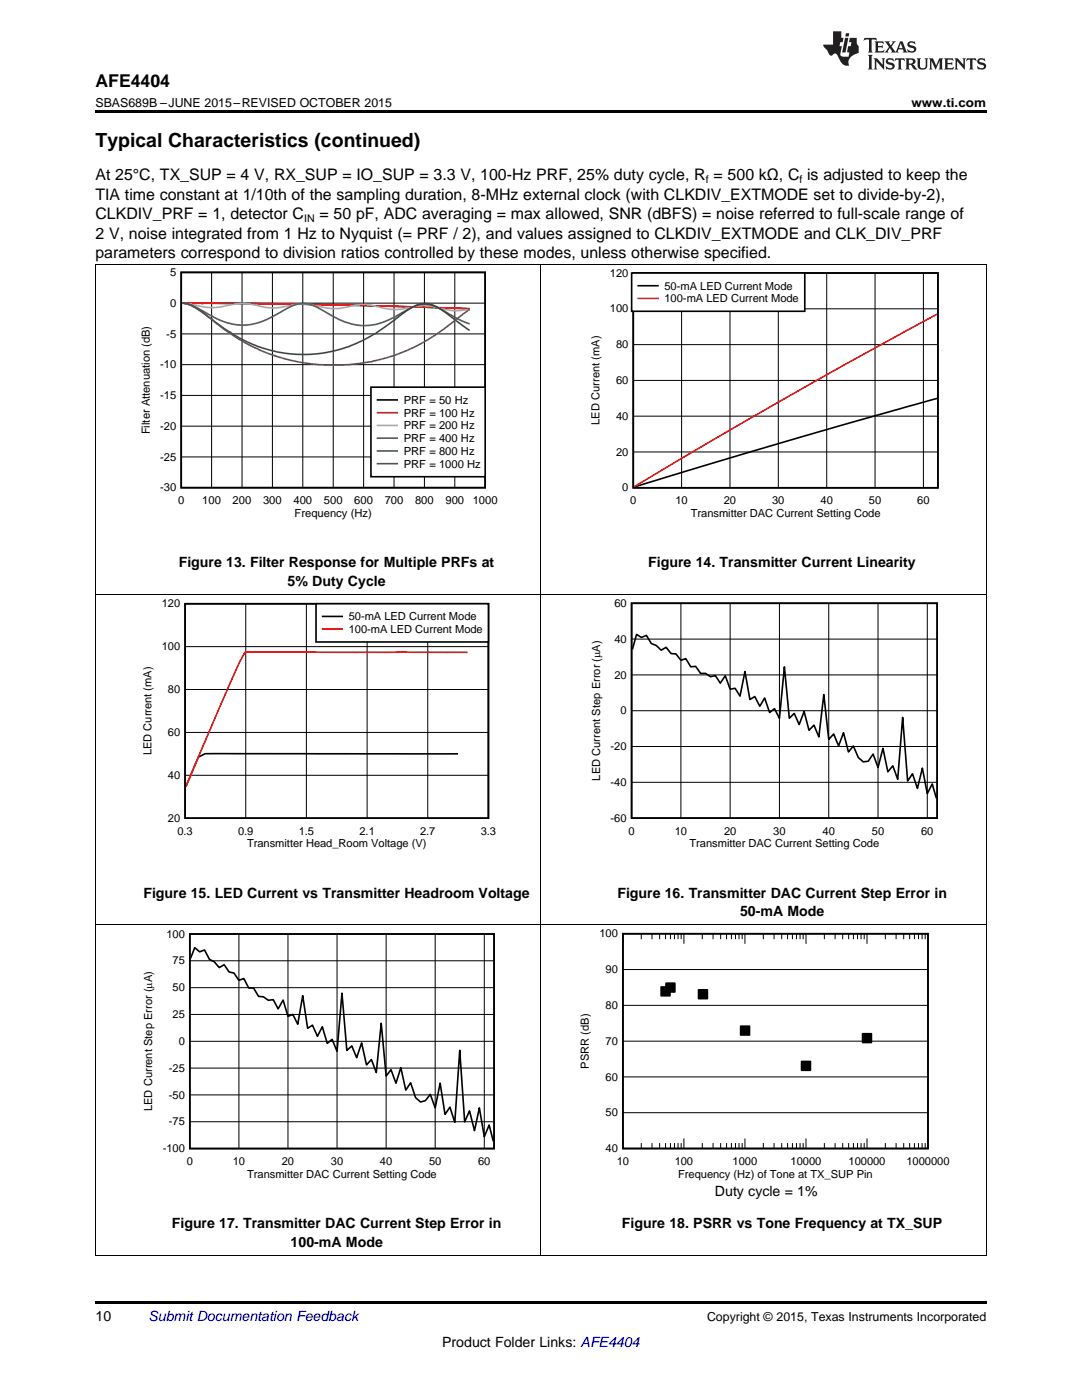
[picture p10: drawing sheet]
<svg xmlns="http://www.w3.org/2000/svg" width="216mm" height="279mm" viewBox="0 0 216 279" stroke-linecap="round" stroke-linejoin="round" font-family="sans-serif">
<path d="M19 250.5l.2 .1zM196.7 250.5l.1 .1zM19 259.7h177.8v.5h-177.8z" fill="#000"/>
<path d="M19.1 184.6v66M107.9 184.6v66M196.8 184.6v66M19 250.5h177.8" fill="none" stroke="#000" stroke-width=".2"/>
<path d="M28.3 185.6h70.4v49.9h-70.4z" fill-rule="evenodd" fill="#fff"/>
<path d="M37.9 186.4h60.7v42.8h-60.7zM38 191.3l.9-2.2 .9 .9 1-.4 1 1.9 1 .5 .9 1.1 1-.6 1 1.5 1 .2 1 1.5 .9-.4 1 1.9h1l1 1.6 1 .1 .9 .7 1-.1 1 1.8 1-1.7 1 3.2 .9-.3 1 1.9 1-5.7 1 6.5 1-.6 .9 2.2 1-1.9 1 3.3 1-.8 1 2.4 .9-11.6 1 11.4 1-.9 1 2.4 1-3 .9 4.4 1-1 1 2.6 1-9.9 .9 10.5 1-1.2 1 2.7 1-3.1 1 4.5 .9-1.5 1 3 1 .8 1-.2 1-1.3 .9 2.7 1-4.9 1 6.2 1-1.4 1 3 .9-14.4 1 14.3 1-2.2 1 3.9 1-4.5 .9 5.8 1-2.4 .8 3.3" fill="none" stroke="#000" stroke-width=".32"/>
<g fill="none" stroke="#000" stroke-width=".2">
<path d="M37.9 197.1h60.7M37.9 191.7h60.7M47.7 186.4v42.8M57.5 186.4v42.8M67.3 186.4v42.8M77 186.4v42.8M86.8 186.4v42.8M96.6 186.4v42.8M37.9 218.5h60.7M37.9 213.2h60.7M37.9 207.8h60.7M37.9 202.5h60.7"/>
<path d="M37.9 223.9h60.7"/>
</g>
<path d="M115.4 185.5h74v50h-74z" fill-rule="evenodd" fill="#fff"/>
<path d="M124.3 186.3h60.9v42.9h-60.9zM131.9 197h1.8v1.7h-1.8zM132.9 196.2h1.8v1.8h-1.8zM139.4 197.5h1.8v1.8h-1.8zM147.8 204.8h1.8v1.8h-1.8zM159.9 211.8h1.8v1.8h-1.8zM172.1 206.3h1.8v1.8h-1.8z" fill="none" stroke="#000" stroke-width=".32"/>
<g fill="none" stroke="#000" stroke-width=".2">
<path d="M19.1 118.7v65.9M107.9 118.7v65.9M196.8 118.7v65.9M19 184.6h177.8M124.3 186.3v2.1M124.3 193.5h60.9M128 186.3v1.1M130.1 186.3v1.1M131.6 186.3v1.1M132.8 186.3v1.1M133.8 186.3v1.1M134.6 186.3v1.1"/>
<path d="M135.3 186.3v1.1M135.9 186.3v1.1M136.5 186.3v2.1M140.1 186.3v1.1M142.3 186.3v1.1M143.8 186.3v1.1M145 186.3v1.1M145.9 186.3v1.1M146.8 186.3v1.1M147.5 186.3v1.1M148.1 186.3v1.1M148.6 186.3v2.1"/>
<path d="M152.3 186.3v1.1M154.5 186.3v1.1M156 186.3v1.1M157.2 186.3v1.1M158.1 186.3v1.1M158.9 186.3v1.1M159.6 186.3v1.1M160.3 186.3v1.1M160.8 186.3v2.1M164.5 186.3v1.1M166.6 186.3v1.1M168.2 186.3v1.1"/>
<path d="M169.3 186.3v1.1M170.3 186.3v1.1M171.1 186.3v1.1M171.8 186.3v1.1M172.4 186.3v1.1M173 186.3v2.1M176.7 186.3v1.1M178.8 186.3v1.1M180.3 186.3v1.1M181.5 186.3v1.1M182.5 186.3v1.1M183.3 186.3v1.1"/>
<path d="M184 186.3v1.1M184.6 186.3v1.1M124.3 214.9h60.9M124.3 207.8h60.9M124.3 200.6h60.9M124.3 227.2v2M124.3 222.1h60.9M128 228.1v1.1M130.1 228.1v1.1M131.6 228.1v1.1M132.8 228.1v1.1M133.8 228.1v1.1"/>
<path d="M134.6 228.1v1.1M135.3 228.1v1.1M135.9 228.1v1.1M136.5 227.2v2M140.1 228.1v1.1M142.3 228.1v1.1M143.8 228.1v1.1M145 228.1v1.1M145.9 228.1v1.1M146.8 228.1v1.1M147.5 228.1v1.1M148.1 228.1v1.1"/>
<path d="M148.6 227.2v2M152.3 228.1v1.1M154.5 228.1v1.1M156 228.1v1.1M157.2 228.1v1.1M158.1 228.1v1.1M158.9 228.1v1.1M159.6 228.1v1.1M160.3 228.1v1.1M160.8 227.2v2M164.5 228.1v1.1M166.6 228.1v1.1"/>
<path d="M168.2 228.1v1.1M169.3 228.1v1.1M170.3 228.1v1.1M171.1 228.1v1.1M171.8 228.1v1.1M172.4 228.1v1.1M173 227.2v2M176.7 228.1v1.1M178.8 228.1v1.1M180.3 228.1v1.1M181.5 228.1v1.1M182.5 228.1v1.1"/>
<path d="M183.3 228.1v1.1M184 228.1v1.1M184.6 228.1v1.1"/>
</g>
<g fill="#000">
<path d="M131.9 197h1.8v1.7h-1.8z" fill-rule="evenodd"/>
<path d="M132.9 196.2h1.8v1.8h-1.8z" fill-rule="evenodd"/>
<path d="M139.4 197.5h1.8v1.8h-1.8z" fill-rule="evenodd"/>
<path d="M147.8 204.8h1.8v1.8h-1.8z" fill-rule="evenodd"/>
<path d="M159.9 211.8h1.8v1.8h-1.8z" fill-rule="evenodd"/>
<path d="M172.1 206.3h1.8v1.8h-1.8z" fill-rule="evenodd"/>
</g>
<path d="M28.1 119.6h70.8v50h-70.8z" fill-rule="evenodd" fill="#fff"/>
<path d="M36.9 120.5h60.6v42.8h-60.6zM91.4 150.4h-50.5l-1.3 .7-2.5 5.9" fill="none" stroke="#000" stroke-width=".32"/>
<path d="M36.9 137.6h60.6M36.9 129h60.6M49 120.5v42.8M61.1 120.5v42.8M73.3 120.5v42.8M85.4 120.5v42.8M36.9 154.7h60.6M36.9 146.2h60.6" fill="none" stroke="#000" stroke-width=".2"/>
<path d="M93.3 130.2h-44.4l-1.1 1.9-3.2 7.2-7.5 17.7" fill="none" stroke="#f00" stroke-width=".32"/>
<path d="M63.1 120.5h34.4v7.6h-34.4z" fill-rule="evenodd" fill="#fff"/>
<path d="M63.1 120.5h34.4v7.6h-34.4zM64.4 123h3.9" fill="none" stroke="#000" stroke-width=".32"/>
<path d="M64.4 125.6h3.9" fill="none" stroke="#f00" stroke-width=".32"/>
<path d="M117.6 119.6h69.5v50h-69.5z" fill-rule="evenodd" fill="#fff"/>
<path d="M126 120.4h61v42.9h-61zM126.2 129.6l.8-3 1 .6 1-.4 1 1.6 1 .4 .9 1 1-.6 1 1.2 1 .1 1 1.3 .9-.4 1 1.7 1-.1 1 1.4h1l1 .6 1-.2 .9 1.5 1-1.4 1 2.7 1-.2 1 1.5 .9-4.9 1 5.6 1-.6 1 2 1-1.7 1 2.9 .9-.8 1 1.9 1-10.2 1 10.2 1-.9 1 2.2 1-2.6 .9 3.8 1-1.1 1 2.4 1-8.5 1 9 1-1.1 .9 2.4 1-2.7 1 3.9 1-1.2 1 2.3 1 .8 .9-.1 1-1.4 1 2.7 1-3.9 1 4.7 .9-1.2 1 2.7 1-12.3 1 12.7 1-1.5 1 2.9 .9-4 1 5.1 1-1.9 .8 2.8" fill="none" stroke="#000" stroke-width=".32"/>
<g fill="none" stroke="#000" stroke-width=".2">
<path d="M19.1 52.7v66M107.9 52.7v66M196.8 52.7v66M19 118.7h177.8M126 134.7h61M126 127.5h61M135.9 120.4v42.9M145.7 120.4v42.9M155.5 120.4v42.9M165.4 120.4v42.9M175.2 120.4v42.9M185 120.4v42.9"/>
<path d="M126 156.1h61M126 149h61M126 141.8h61"/>
</g>
<path d="M27.8 53.5h71.4v50.1h-71.4z" fill-rule="evenodd" fill="#fff"/>
<path d="M36.2 54.4h60.6v42.9h-60.6zM36.3 60.5l27.6 .3 29.8 .8" fill="none" stroke="#000" stroke-width=".33"/>
<g fill="none" stroke="#000" stroke-width=".2">
<path d="M42.2 54.4v42.9M48.3 54.4v42.9M54.4 54.4v42.9M60.4 54.4v42.9M66.5 54.4v42.9M72.6 54.4v42.9M78.6 54.4v42.9M84.7 54.4v42.9M90.8 54.4v42.9M36.2 78.9h60.6M36.2 72.8h60.6M36.2 66.6h60.6"/>
<path d="M36.2 60.5h60.6M36.2 91.2h60.6M36.2 85.1h60.6"/>
</g>
<path d="M36.3 60.5l30.5 .3 26.9 .8" fill="none" stroke="#f00" stroke-width=".33"/>
<path d="M36.3 60.5l5.9 .9 2-.2 2.9-.6 1.5-.1 5.5 1 1.8-.1 3.4-.7 1.5-.1 4.2 .8 1.6 .2h1.1l3.6-.7 1.5-.1 5.5 1 1.6-.1 4.5-.7 1.5 .1 4.4 .9h1.6l1.8-.3" fill="none" stroke="#aaa" stroke-width=".33"/>
<path d="M36.3 60.5a12.3 12.3 0 0 1 5.4 2.3l1.8 .9 1.8 .7 1.8 .4 1.9 .1 1.8-.3 1.8-.6 4.6-2.4a5.8 5.8 0 0 1 6.9 .2l2.7 1.5 1.8 .9 1.7 .5 2.1 .3 2.6-.2 1.4-.5 2.2-.9 2.8-1.6a7.8 7.8 0 0 1 3-1.1h.6a13.2 13.2 0 0 1 5.3 2.3l1.8 1 1.6 .6" fill="none" stroke="#295c75" stroke-width=".33"/>
<path d="M36.3 60.5a9.9 9.9 0 0 1 4.8 2.4l5.3 3.8 2.4 1.3 2.5 1.1 4.6 1.2 2.3 .4h2.9l2.6-.1 2.2-.4 3.6-1 1.7-.7 3.8-1.9 3.6-2.6 2.4-1.9a5.5 5.5 0 0 1 5.3-1.3l1.8 1 5.6 4.1" fill="none" stroke="#286b49" stroke-width=".33"/>
<path d="M36.3 60.5a10.1 10.1 0 0 1 5.4 2.8l3.3 2.6 2.9 1.9 3.1 1.7 2.9 1.2 3.1 .9 3.1 .7 3.6 .5 4 .1 1.8-.1 4.6-.6 4.5-1.2 2.6-1 3.1-1.6 2.3-1.4 7.1-5.2" fill="none" stroke="#9e3a3a" stroke-width=".33"/>
<path d="M74 77.3h22.8v17.8h-22.8z" fill-rule="evenodd" fill="#fff"/>
<path d="M74 77.3h22.8v17.8h-22.8zM75.3 79.8h4" fill="none" stroke="#000" stroke-width=".33"/>
<path d="M75.3 82.4h4" fill="none" stroke="#f00" stroke-width=".33"/>
<path d="M75.3 84.9h4" fill="none" stroke="#aaa" stroke-width=".33"/>
<path d="M75.3 87.4h4" fill="none" stroke="#295c75" stroke-width=".33"/>
<path d="M75.3 90h4" fill="none" stroke="#286b49" stroke-width=".33"/>
<path d="M75.3 92.5h4" fill="none" stroke="#9e3a3a" stroke-width=".33"/>
<path d="M117.5 53.6h69.8v50h-69.8z" fill-rule="evenodd" fill="#fff"/>
<path d="M126.4 54.5h60.7v42.8h-60.7zM187 79.5l-26.9 7.6-33.5 10.1" fill="none" stroke="#000" stroke-width=".32"/>
<path d="M136 54.5v42.9M145.7 54.5v42.9M155.3 54.5v42.9M165 54.5v42.9M174.6 54.5v42.9M184.3 54.5v42.9M126.4 75.9h60.8M126.4 68.8h60.8M126.4 61.6h60.8M126.4 90.2h60.8M126.4 83.1h60.8" fill="none" stroke="#000" stroke-width=".2"/>
<path d="M187 62.7l-18.2 9.9-11.6 6.6-16.4 9.4-14.3 8.6" fill="none" stroke="#f00" stroke-width=".32"/>
<path d="M126 54.5h34.6v7.6h-34.6z" fill-rule="evenodd" fill="#fff"/>
<path d="M126 54.5h34.6v7.6h-34.6zM127.3 57h4" fill="none" stroke="#000" stroke-width=".32"/>
<path d="M127.3 59.6h4" fill="none" stroke="#f00" stroke-width=".32"/>
<path d="M19 52.7h177.8" fill="none" stroke="#000" stroke-width=".2"/>
<path d="M19 22h177.8v.5h-177.8z" fill="#000"/>
<g fill="#231f20">
<path d="M172.5 7.6l-.1 .5 .4-.2h.6v.1v2.1l-.2 .4h.9l-.2-.4v-2.1l.1-.1h.5l.5 .2-.2-.5zM174.5 8.3l.2 .3v1.5l-.2 .4h1.8l.2-.6a1.04 1.04 0 0 1-1.3 .2v-.7h.6l.3 .2v-.6l-.3 .2h-.6v-.6l.8-.1 .4 .3-.2-.5zM176.5 8.3l.9 1.1-.9 1.1h.8l-.2-.2 .4-.7 .5 .7-.2 .2h1.5l-.2-.2 .2-.4h.9l.1 .4-.2 .2h1l-.3-.3-.7-1.9h-.5l-.9 2-.8-1 .9-1h-.8l.1 .3-.4 .5-.3-.6 .1-.2zM179.7 8.6l.4 1h-.7zM181.3 8.4a.63 .63 0 0 0-.2 .7 .63 .63 0 0 0 .6 .4l.6 .2 .1 .2a.75 .75 0 0 1-.7 .4 .75 .75 0 0 1-.6-.5l.1 .7 .1-.1a1.11 1.11 0 0 0 1.5-.6 1.13 1.13 0 0 0-1.2-.8l-.1-.4a1.04 1.04 0 0 1 1.2 .2l-.2-.5-.2 .1-.4-.2zM173.2 10.9l.2 .4v2.2l-.2 .4h1l-.3-.4v-2.2l.3-.4zM174.3 11.6l.3 .4v1.5l-.3 .4h.8l-.2-.4v-1.3l1.5 1.7v-1.9l.2-.4h-.7l.2 .4v.9l-1.1-1.3zM177 11.8a.62 .62 0 0 0-.2 .7 .62 .62 0 0 0 .6 .4l.6 .1 .1 .3a.76 .76 0 0 1-.7 .3 .76 .76 0 0 1-.7-.4l.2 .7 .1-.1a1.11 1.11 0 0 0 1.5-.6 1.13 1.13 0 0 0-1.2-.8l-.1-.4a1.04 1.04 0 0 1 1.2 .2l-.2-.6-.2 .1-.5-.1zM178.7 11.6l-.2 .6a.61 .61 0 0 1 .8-.3v1.6l-.2 .4h.9l-.2-.4v-1.6a.63 .63 0 0 1 .7 .3l-.1-.6zM180.6 11.6l.3 .4v1.5l-.3 .4h1l-.2-.2-.1-.8 .6 .2a.76 .76 0 0 0 1.2 .7l-1-1a.58 .58 0 0 0 .6-.5 .58 .58 0 0 0-.5-.6zM181.4 11.9h.1a.45 .45 0 0 1 .5 .1 .45 .45 0 0 1 .1 .5l-.8 .2zM182.9 11.6l.2 .2a2.17 2.17 0 0 0 .3 1.9 .99 .99 0 0 0 1.6-.6v-1.1l.2-.4h-.7l.2 .2a1.92 1.92 0 0 1-.2 1.8 .6 .6 0 0 1-.9-.5v-1.1l.2-.4zM185.4 11.6l.2 .4v1.5l-.2 .4h.7l-.2-.4v-1.4l.8 1.8 .8-1.8v1.4l-.2 .4h.9l-.2-.4v-1.5l.2-.4h-.8l-.6 1.5-.6-1.5zM188.4 11.6l.2 .4v1.5l-.2 .4h1.8l.1-.6a1.04 1.04 0 0 1-1.2 .1v-.6h.5l.4 .2v-.6l-.4 .2h-.5v-.7h.8l.3 .3-.1-.6zM190.5 11.6l.2 .4v1.5l-.2 .4h.7l-.2-.4v-1.3l1.5 1.7v-1.9l.2-.4h-.7l.2 .4v.9l-1.1-1.3zM192.9 11.6l-.1 .6a.61 .61 0 0 1 .7-.3l.1 1.6-.3 .4h1l-.3-.4 .1-1.6a.63 .63 0 0 1 .7 .3l-.1-.6zM195.2 11.8a.62 .62 0 0 0-.2 .7 .62 .62 0 0 0 .6 .4l.6 .1 .1 .3a.76 .76 0 0 1-.7 .3 .76 .76 0 0 1-.6-.4l.1 .7 .1-.1a1.11 1.11 0 0 0 1.6-.6 1.13 1.13 0 0 0-1.3-.8l-.1-.4a1.04 1.04 0 0 1 1.2 .2l-.1-.6-.2 .1-.5-.1z"/>
<path d="M166.2 6.3v2.6h-1.9v.4l.8 .9a.91 .91 0 0 0 1 .8 .56 .56 0 0 1 .5-.3 .56 .56 0 0 1 .5 .3l.4 .8a1.53 1.53 0 0 0 1.9 1.2 1.54 1.54 0 0 1 1-2.1l.9-.3v-1.4a1.52 1.52 0 0 1-.4-1.6h-1.3l-.2 .8h.5l-.2 .8h-.5l-.1 1v.2l.4 .1-.2 .8a1.93 1.93 0 0 1-1.6-.3l.3-1.8h-.5l.2-.8h.4l.2-.8h-.4v-1.3zM168.6 7.6l-.6 2.9h.7l.6-2.9zM168.8 6.6l-.1 .7h.6l.2-.7z"/>
</g>
<text font-size="3.9" x="19" y="29.3">Typical Characteristics (continued)</text>
<text font-size="3.5" x="19" y="17.3">AFE4404</text>
<g font-size="3.2">
<text x="19" y="36">At 25°C, TX_SUP = 4 V, RX_SUP = IO_SUP = 3.3 V, 100-Hz PRF, 25% duty cycle, R = 500 kΩ, C is adjusted to keep the</text>
<text x="19" y="39.9">TIA time constant at 1/10th of the sampling duration, 8-MHz external clock (with CLKDIV_EXTMODE set to divide-by-2),</text>
<text x="19" y="43.7">CLKDIV_PRF = 1, detector C</text>
<text x="19" y="47.6">2 V, noise integrated from 1 Hz to Nyquist (= PRF / 2), and values assigned to CLKDIV_EXTMODE and CLK_DIV_PRF</text>
<text x="63.8" y="43.7">= 50 pF, ADC averaging = max allowed, SNR (dBFS) = noise referred to full-scale range of</text>
<text x="19" y="51.5">parameters correspond to division ratios controlled by these modes, unless otherwise specified.</text>
</g>
<g font-size="2.8">
<text x="35.7" y="113.2">Figure 13. Filter Response for Multiple PRFs at</text>
<text x="129.4" y="113.2">Figure 14. Transmitter Current Linearity</text>
<text x="57.4" y="116.9">5% Duty Cycle</text>
<text x="28.6" y="179.2">Figure 15. LED Current vs Transmitter Headroom Voltage</text>
<text x="123.2" y="179.2">Figure 16. Transmitter DAC Current Step Error in</text>
<text x="147.7" y="182.9">50-mA Mode</text>
<text x="142.7" y="238.8">Duty cycle = 1%</text>
<text x="34.3" y="245.1">Figure 17. Transmitter DAC Current Step Error in</text>
<text x="124.1" y="245.1">Figure 18. PSRR vs Tone Frequency at TX_SUP</text>
<text x="58" y="248.8">100-mA Mode</text>
<text x="19" y="263.6">10</text>
<text x="88.2" y="268.9">Product Folder Links: AFE4404</text>
</g>
<text font-size="2.8" fill="#0000c8" x="29.6" y="263.6">Submit Documentation Feedback</text>
<g font-size="2.5">
<text x="19" y="21.4">SBAS689B –JUNE 2015–REVISED OCTOBER 2015</text>
<text x="181.9" y="21.4">www.ti.com</text>
<text x="141.1" y="263.6">Copyright © 2015, Texas Instruments Incorporated</text>
</g>
<g font-size="2.2">
<text x="33.9" y="55.1">5</text>
<text x="121.7" y="55.2">120</text>
<text x="132.6" y="57.8">50-mA LED Current Mode</text>
<text x="33.9" y="61.2">0</text>
<text x="121.7" y="62.4">100</text>
<text x="132.6" y="60.3">100-mA LED Current Mode</text>
<text x="33.2" y="67.4">-5</text>
<text x="122.9" y="69.5">80</text>
<text x="31.9" y="73.5">-10</text>
<text x="122.9" y="76.7">60</text>
<text x="31.9" y="79.6">-15</text>
<text x="80.6" y="80.6">PRF = 50 Hz</text>
<text x="80.6" y="83.1">PRF = 100 Hz</text>
<text x="122.9" y="83.8">40</text>
<text x="29.9" y="86.7" transform="rotate(-90 29.9 86.7)">Filter Attenuation (dB)</text>
<text x="31.9" y="85.8">-20</text>
<text x="80.6" y="85.7">PRF = 200 Hz</text>
<text x="80.6" y="88.2">PRF = 400 Hz</text>
<text x="119.6" y="84.8" transform="rotate(-90 119.6 84.8)">LED Current (mA)</text>
<text x="31.9" y="91.9">-25</text>
<text x="80.6" y="90.8">PRF = 800 Hz</text>
<text x="80.6" y="93.3">PRF = 1000 Hz</text>
<text x="122.9" y="90.9">20</text>
<text x="31.9" y="98.1">-30</text>
<text x="35.5" y="100.6">0</text>
<text x="40.4" y="100.6">100</text>
<text x="46.4" y="100.6">200</text>
<text x="52.5" y="100.6">300</text>
<text x="58.6" y="100.6">400</text>
<text x="64.6" y="100.6">500</text>
<text x="70.7" y="100.6">600</text>
<text x="76.8" y="100.6">700</text>
<text x="82.8" y="100.6">800</text>
<text x="88.9" y="100.6">900</text>
<text x="94.3" y="100.6">1000</text>
<text x="124.2" y="98.1">0</text>
<text x="125.7" y="100.6">0</text>
<text x="134.8" y="100.6">10</text>
<text x="144.4" y="100.6">20</text>
<text x="154.1" y="100.6">30</text>
<text x="163.7" y="100.6">40</text>
<text x="173.4" y="100.6">50</text>
<text x="183" y="100.6">60</text>
<text x="58.8" y="103.1">Frequency (Hz)</text>
<text x="137.8" y="103.2">Transmitter DAC Current Setting Code</text>
<text x="32.3" y="121.2">120</text>
<text x="69.6" y="123.8">50-mA LED Current Mode</text>
<text x="122.6" y="121.1">60</text>
<text x="32.3" y="129.8">100</text>
<text x="69.6" y="126.3">100-mA LED Current Mode</text>
<text x="122.6" y="128.3">40</text>
<text x="122.6" y="135.4">20</text>
<text x="33.5" y="138.3">80</text>
<text x="123.8" y="142.6">0</text>
<text x="33.5" y="146.9">60</text>
<text x="121.8" y="149.7">-20</text>
<text x="30.2" y="150.8" transform="rotate(-90 30.2 150.8)">LED Current (mA)</text>
<text x="33.5" y="155.5">40</text>
<text x="119.7" y="155.8" transform="rotate(-90 119.7 155.8)">LED Current Step Error (PA)</text>
<text x="121.8" y="156.9">-40</text>
<text x="33.5" y="164">20</text>
<text x="35.4" y="166.5">0.3</text>
<text x="47.5" y="166.5">0.9</text>
<text x="59.6" y="166.5">1.5</text>
<text x="71.7" y="166.5">2.1</text>
<text x="83.8" y="166.5">2.7</text>
<text x="95.9" y="166.5">3.3</text>
<text x="121.8" y="164">-60</text>
<text x="125.4" y="166.5">0</text>
<text x="134.6" y="166.5">10</text>
<text x="144.5" y="166.5">20</text>
<text x="154.3" y="166.5">30</text>
<text x="164.1" y="166.5">40</text>
<text x="174" y="166.5">50</text>
<text x="183.8" y="166.5">60</text>
<text x="49.3" y="169.1">Transmitter Head_Room Voltage (V)</text>
<text x="137.6" y="169.1">Transmitter DAC Current Setting Code</text>
<text x="33.2" y="187.1">100</text>
<text x="119.6" y="187.1">100</text>
<text x="34.4" y="197.8">50</text>
<text x="34.4" y="192.5">75</text>
<text x="120.9" y="194.2">90</text>
<text x="34.4" y="203.2">25</text>
<text x="120.9" y="201.4">80</text>
<text x="35.7" y="208.5">0</text>
<text x="120.9" y="208.5">70</text>
<text x="33.7" y="213.9">-25</text>
<text x="117.5" y="213.3" transform="rotate(-90 117.5 213.3)">PSRR (dB)</text>
<text x="120.9" y="215.6">60</text>
<text x="30.4" y="221.8" transform="rotate(-90 30.4 221.8)">LED Current Step Error (PA)</text>
<text x="33.7" y="219.2">-50</text>
<text x="33.7" y="224.6">-75</text>
<text x="120.9" y="222.8">50</text>
<text x="32.5" y="229.9">-100</text>
<text x="37.3" y="232.5">0</text>
<text x="46.4" y="232.5">10</text>
<text x="56.2" y="232.5">20</text>
<text x="66" y="232.5">30</text>
<text x="75.8" y="232.5">40</text>
<text x="85.6" y="232.5">50</text>
<text x="95.4" y="232.5">60</text>
<text x="120.9" y="229.9">40</text>
<text x="123.1" y="232.5">10</text>
<text x="134.6" y="232.5">100</text>
<text x="146.2" y="232.5">1000</text>
<text x="157.8" y="232.5">10000</text>
<text x="169.3" y="232.5">100000</text>
<text x="180.9" y="232.5">1000000</text>
<text x="49.3" y="235">Transmitter DAC Current Setting Code</text>
<text x="135.3" y="235">Frequency (Hz) of Tone at TX_SUP Pin</text>
</g>
<g font-size="2.1">
<text x="140.9" y="36.6">f</text>
<text x="159.5" y="36.6">f</text>
<text x="60.7" y="44.4">IN</text>
</g>
</svg>
